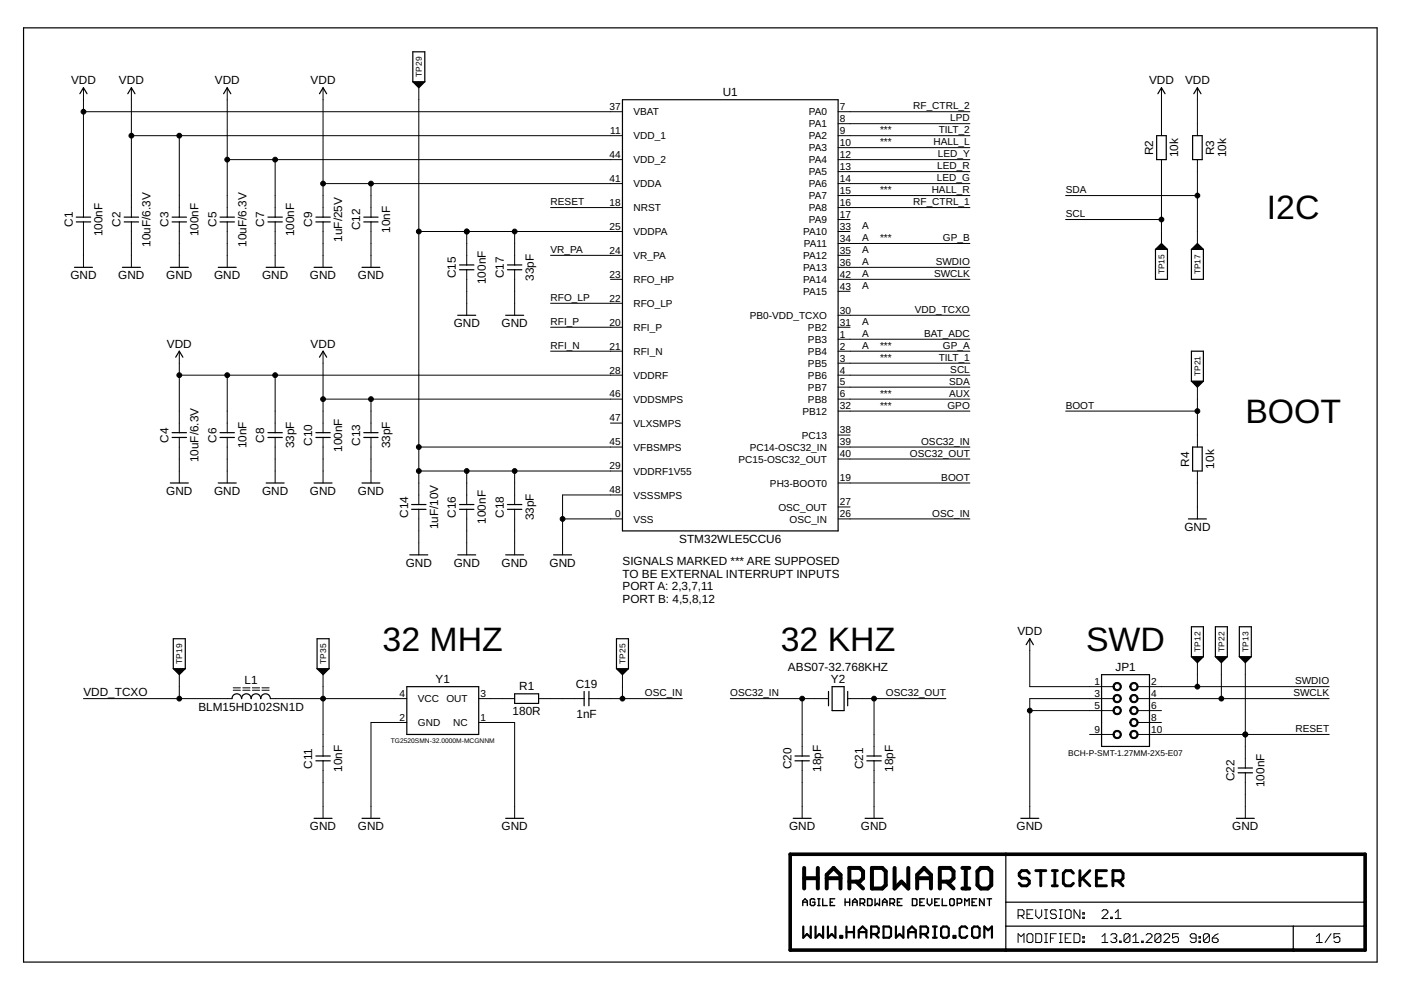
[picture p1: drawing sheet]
<svg xmlns="http://www.w3.org/2000/svg" width="297mm" height="210mm" viewBox="0 0 297 210" stroke-linecap="round" stroke-linejoin="round" font-family="sans-serif">
<g fill="none" stroke="#000" stroke-width=".21">
<path d="M17.7 18.6v27.4M27.9 18.6v27.4M48.2 18.6v27.4M68.5 18.6v27.4M88.8 18.6v88.4M246.3 18.6v10.2M253.9 18.6v10.2M17.7 23.7h114.3M27.9 28.8h104.1M38 28.8v17.2M48.2 33.8h83.8M58.3 33.8v12.2"/>
<path d="M68.5 38.9h63.5M78.7 38.9v7.1M177.7 23.7h27.9M177.7 38.9h27.9M177.7 33.8h27.9M177.7 26.2h27.9M177.7 28.8h27.9M177.7 31.3h27.9M177.7 36.4h27.9M246.3 33.8v17.8M253.9 33.8v17.8M17.7 47.1v9.6"/>
<path d="M27.9 47.1v9.6M38 47.1v9.6M48.2 47.1v9.6M58.3 47.1v9.6M68.5 47.1v9.6M78.7 47.1v9.6M88.8 49.1h43.2M99 49.1v7.1M99 57.2v9.6M109.1 49.1v7.1M109.1 57.2v9.6M116.7 54.1h15.3"/>
<path d="M116.7 44h15.3M129.4 59.2h2.6M177.7 59.2h27.9M177.7 54.1h2.5M177.7 49.1h2.5M177.7 51.6h27.9M177.7 56.7h27.9M177.7 41.5h27.9M177.7 44h27.9M177.7 46.5h2.5M225.9 41.5h28M225.9 46.5h20.4"/>
<path d="M38 79.5h94M38 74.5v17.2M48.2 79.5v12.2M58.3 79.5v12.2M68.5 74.5v17.2M116.7 69.4h15.3M116.7 74.5h15.3M116.7 64.3h15.3M177.7 69.4h2.5M177.7 74.5h27.9M177.7 79.5h27.9M177.7 66.8h27.9"/>
<path d="M177.7 61.8h2.5M177.7 71.9h27.9M177.7 77h27.9M38 92.8v9.6M48.2 92.8v9.6M58.3 92.8v9.6M68.5 84.6h63.5M68.5 92.8v9.6M78.7 84.6v7.1M78.7 92.8v9.6M88.8 99.9h43.2M88.8 94.8h43.2"/>
<path d="M99 99.9v7.1M109.1 99.9v7.1M129.4 89.7h2.6M177.7 87.2h27.9M177.7 92.2h2.5M177.7 94.8h27.9M177.7 97.3h27.9M177.7 84.6h27.9M177.7 82.1h27.9M225.9 87.2h28M253.9 82.1v12.7M253.9 99.9v10.1"/>
<path d="M88.8 108v9.6M99 108v9.6M109.1 108v9.6M119.3 110h12.7M132 104.9h-12.7v12.7M177.7 102.4h27.9M177.7 110h27.9M177.7 107.5h2.5M218.3 135.4v10.2h17.8M17.7 148.1h31.5M38 143v5.1M49.4 146.3h1.6"/>
<path d="M49.4 145.8h1.6M51.5 146.3h1.5M51.5 145.8h1.5M53.5 146.3h1.5M53.5 145.8h1.5M55.5 146.3h1.6M55.5 145.8h1.6M57.3 148.1h29M68.5 143v17.3M86.3 153.2h-7.6v20.3M101.5 148.1h7.6M101.5 153.2h7.6v20.3"/>
<path d="M114.2 148.1h9.6M124.9 148.1h19.8M132 143v5.1M154.8 148.1h20.9M170.1 148.1v12.2M179.7 148.1h20.9M185.3 148.1v12.2M218.3 150.7h17.8M231 155.7h5.1M236.1 148.1h-17.8v25.4M241.2 148.1h40.6M241.2 145.6h40.6"/>
<path d="M241.2 150.7h5.1M241.2 153.2h5.1M241.2 155.7h40.6M253.9 140.5v5.1M259 140.5v7.6M264 140.5v22.3M68.5 161.3v12.2M170.1 161.3v12.2M185.3 161.3v12.2M264 163.9v9.6M215.9 194.1h.9l.3-.3v-.6l-.3-.3h-.9v1.9M215.9 199.8v-1.8l.6 .6 .6-.6v1.8"/>
<path d="M216.5 194.1l.6 .7M217.7 193.8h.7M218 198h.7l.3 .3v1.2l-.3 .3h-.7l-.3-.3v-1.2zM219 192.9h-1.3v1.9h1.3M219.6 192.9v1.2l.6 .7 .7-.7v-1.2M219.6 198h.9l.4 .3v1.2l-.4 .3h-.9zM221.5 192.9h.6M221.5 194.8h.6M221.5 198h.6M221.5 199.8h.6M221.8 192.9v1.9M221.8 198v1.8"/>
<path d="M222.7 198.9h.7M224 193.2l-.3-.3h-.7l-.3 .3v.3l.3 .3h.7l.3 .3v.4l-.3 .3h-.7l-.3-.3M224 198h-1.3v1.8M224.6 192.9h.6M224.6 194.8h.6M224.6 198h.6M224.6 199.8h.6M224.9 192.9v1.9M224.9 198v1.8M225.8 198.9h.7M226.1 192.9h.7l.3 .3v1.3l-.3 .3h-.7l-.3-.3v-1.3zM227.1 198h-1.3v1.8h1.3"/>
<path d="M227.7 198h.9l.4 .3v1.2l-.4 .3h-.9zM229 192.9v1.9l-1.3-1.9v1.9M229.6 194.5h.3v.3h-.3zM229.6 193.5h.3v.3h-.3zM229.6 198.6h.3v.3h-.3zM229.6 199.5h.3v.3h-.3zM233.6 193.2l.4-.3h.6l.3 .3v.3l-1.3 1.3h1.3M233.6 199.8h1.3M233.6 198.6l.7-.6v1.8M235.5 194.5h.3v.3h-.3zM235.5 198.3l.3-.3h.7l.3 .3v.3l-.3 .3M236.1 198.9h.4"/>
<path d="M236.5 194.8h1.2M236.5 198.9l.3 .3v.3l-.3 .3h-.7l-.3-.3M236.5 193.5l.6-.6v1.9M237.4 199.5h.3v.3h-.3zM239.6 198.3l-.4-.3h-.6l-.3 .3v1.2M239.6 198.3v1.2l-.4 .3h-.6l-.3-.3M239.6 198.3l-1.3 1.2M240.2 199.8h1.2M240.2 198.6l.6-.6v1.8M242.1 199.5h.3v.3h-.3zM243 198.3l.3-.3h.6l.3 .3v.3l-1.2 1.2h1.2M246.1 198.3l-.3-.3h-.6l-.3 .3v1.2"/>
<path d="M246.1 198.3v1.2l-.3 .3h-.6l-.3-.3M246.1 198.3l-1.2 1.2M246.7 198.3l.4-.3h.6l.3 .3v.3l-1.3 1.2h1.3M249.9 198h-1.3v.9l1-.3 .3 .3v.6l-.3 .3h-.7l-.3-.3M253.6 198.9h-.9l-.4-.3v-.3l.4-.3h.6l.3 .3v1.2l-.3 .3h-.6l-.4-.3M254.2 199.5h.3v.3h-.3zM254.2 198.6h.3v.3h-.3zM256.4 198.3l-.3-.3h-.6l-.4 .3v1.2M256.4 198.3v1.2l-.3 .3h-.6l-.4-.3M256.4 198.3l-1.3 1.2M257 198.9h1l.3 .3v.3l-.3 .3h-.7l-.3-.3zM258.3 198l-.7 .3-.6 .6"/>
<path d="M279.1 199.8h1.2M279.1 198.6l.6-.6v1.8M282.2 198l-1.3 1.8M284.1 198h-1.3v.9l.7-.3h.3l.3 .3v.6l-.3 .3h-.7l-.3-.3"/>
</g>
<g fill="none" stroke="#000" stroke-width=".25">
<path d="M5 5.9h287v198.1h-287zM16.9 19.9l.8-1.3 .8 1.3M27.1 19.9l.8-1.3 .7 1.3M47.4 19.9l.8-1.3 .7 1.3M67.7 19.9l.8-1.3 .8 1.3M87.5 17.3l1.3 1.3 1.3-1.3M87.5 17.3v-6.3h2.6v6.3M87.5 17.3h2.6M87.8 17.5h2M87.9 17.6h1.8M88 17.7h1.6M88.2 17.8h1.2"/>
<path d="M88.3 18h1M88.4 18.1h.8M88.5 18.2h.5M88.7 18.4h.2M245.5 19.9l.8-1.3 .7 1.3M253.1 19.9l.8-1.3 .7 1.3M132 21.1h45.7v91.5h-45.7zM245.2 28.8h2.1v5h-2.1zM252.9 28.8h2v5h-2zM15.8 56.7h3.8M16.2 47.1h3M16.2 46h3"/>
<path d="M26 56.7h3.8M26.3 47.1h3.1M26.3 46h3.1M36.1 56.7h3.8M36.5 47.1h3M36.5 46h3M46.3 56.7h3.8M46.7 47.1h3M46.7 46h3M56.4 56.7h3.8M56.8 47.1h3.1M56.8 46h3.1"/>
<path d="M66.6 56.7h3.8M67 47.1h3M67 46h3M76.8 56.7h3.7M77.1 47.1h3.1M77.1 46h3.1M97.4 57.2h3.1M97.4 56.2h3.1M107.6 57.2h3M107.6 56.2h3M245 52.9l1.3-1.3 1.2 1.3M245 52.9v6.3h2.5v-6.3"/>
<path d="M245 52.9h2.5M245.2 52.7h2.1M245.4 52.6h1.7M245.5 52.5h1.5M245.6 52.4h1.3M245.7 52.3h1.1M245.9 52.1h.7M246 52h.5M246.1 51.9h.3M252.6 52.9v6.3h2.5v-6.3M252.6 52.9h2.5M252.6 52.9l1.3-1.3 1.2 1.3"/>
<path d="M252.9 52.7h2M253 52.6h1.8M253.1 52.5h1.5M253.2 52.4h1.3M253.4 52.3h1M253.5 52.1h.8M253.6 52h.5M253.7 51.9h.3M37.3 75.7l.7-1.2 .8 1.2M67.7 75.7l.8-1.2 .8 1.2M97 66.8h3.9M107.2 66.8h3.8"/>
<path d="M36.5 92.8h3M36.5 91.7h3M46.7 92.8h3M46.7 91.7h3M56.8 92.8h3.1M56.8 91.7h3.1M67 92.8h3M67 91.7h3M77.1 92.8h3.1M77.1 91.7h3.1M252.6 80.8v-6.3h2.5v6.3M252.6 80.8l1.3 1.3 1.2-1.3"/>
<path d="M252.6 80.8h2.5M252.9 94.8h2v5.1h-2zM252.9 80.9h2M253 81.1h1.8M253.1 81.2h1.5M253.2 81.3h1.3M253.4 81.4h1M253.5 81.6h.8M253.6 81.7h.5M253.7 81.8h.3M36.1 102.4h3.8M46.3 102.4h3.8"/>
<path d="M56.4 102.4h3.8M66.6 102.4h3.8M76.8 102.4h3.7M86.9 117.6h3.8M87.3 108h3M87.3 107h3M97 117.6h3.9M97.4 108h3.1M97.4 107h3.1M107.2 117.6h3.8M107.6 108h3M107.6 107h3"/>
<path d="M117.4 117.6h3.8M252 110h3.8M217.6 136.7l.7-1.3 .8 1.3M252.6 139.2v-6.3h2.5v6.3M252.6 139.2h2.5M252.6 139.2l1.3 1.3 1.2-1.3M252.9 139.4h2M253 139.5h1.8M253.1 139.6h1.5M253.2 139.7h1.3M253.4 139.9h1M253.5 140h.8"/>
<path d="M257.7 139.2l1.3 1.3 1.2-1.3M257.7 139.2v-6.3h2.5v6.3M257.7 139.2h2.5M257.9 139.4h2.1M258.1 139.5h1.7M258.2 139.6h1.5M258.3 139.7h1.3M258.4 139.9h1.1M258.6 140h.7M262.8 139.2v-6.3h2.5v6.3M262.8 139.2h2.5M262.8 139.2l1.2 1.3 1.3-1.3"/>
<path d="M263 139.4h2M263.1 139.5h1.8M263.3 139.6h1.5M263.4 139.7h1.3M263.5 139.9h1M263.7 140h.7M36.7 141.8l1.3 1.2 1.3-1.2M36.7 141.8v-6.4h2.6v6.4M36.7 141.8h2.6M37 141.9h2M37.1 142h1.8M37.3 142.2h1.5"/>
<path d="M37.4 142.3h1.3M37.5 142.4h1M37.6 142.5h.8M37.8 142.7h.5M37.9 142.8h.2M49.2 148.1a1.02 1.02 0 0 1 1-1 1.02 1.02 0 0 1 1 1 1.02 1.02 0 0 1 1-1 1.02 1.02 0 0 1 1.1 1 1.02 1.02 0 0 1 1-1 1.02 1.02 0 0 1 1 1 1.02 1.02 0 0 1 1-1 1.02 1.02 0 0 1 1 1M67.2 141.8v-6.4h2.6v6.4M67.2 141.8h2.6M67.2 141.8l1.3 1.2 1.3-1.2M67.5 141.9h2M67.6 142h1.8M67.7 142.2h1.6"/>
<path d="M67.9 142.3h1.2M68 142.4h1M68.1 142.5h.8M68.2 142.7h.5M68.4 142.8h.2M86.3 145.6h15.2v10.1h-15.2zM109.1 147.1h5.1v2h-5.1zM123.8 146.6v3M124.9 146.6v3M130.7 141.8v-6.4h2.5v6.4M130.7 141.8h2.5M130.7 141.8l1.3 1.2 1.2-1.2"/>
<path d="M131 141.9h2M131.1 142h1.8M131.2 142.2h1.5M131.3 142.3h1.3M131.5 142.4h1M131.6 142.5h.8M131.7 142.7h.5M131.8 142.8h.3M175.7 146.6v3M176.4 145.6h2.6v5.1h-2.6zM179.7 146.6v3M233.6 143h10.1v15.3h-10.1z"/>
<path d="M253.6 140.1h.5M253.7 140.3h.3M258.7 140.1h.5M258.8 140.3h.3M263.8 140.1h.5M263.9 140.3h.3M66.6 173.5h3.8M67 161.3h3M67 160.3h3M76.8 173.5h3.7M107.2 173.5h3.8M168.2 173.5h3.8"/>
<path d="M168.6 161.3h3M168.6 160.3h3M183.4 173.5h3.8M183.8 161.3h3M183.8 160.3h3M216.4 173.5h3.8M262.1 173.5h3.8M262.5 163.9h3.1M262.5 162.8h3.1M213.3 181.1v20.3M213.3 191.3h76.1M213.3 196.4h76.1"/>
<path d="M274.2 196.4v5"/>
</g>
<g fill="#000" stroke="#000" stroke-width=".21">
<path d="M236.2 145a.89 .89 0 0 1 1.4 .1 .89 .89 0 0 1-.5 1.3 .89 .89 0 0 1-1.1-.8h.2a.64 .64 0 0 1 .9-.7 .64 .64 0 0 1 .2 1.1 .64 .64 0 0 1-1-.2l-.1-.2h-.2z" fill-rule="evenodd"/>
<path d="M236.2 147.6a.89 .89 0 0 1 1.4 0 .89 .89 0 0 1-.5 1.4 .89 .89 0 0 1-1.1-.9h.2a.64 .64 0 0 1 .9-.6 .64 .64 0 0 1 .2 1 .64 .64 0 0 1-1-.2l-.1-.2h-.2z" fill-rule="evenodd"/>
<path d="M236.2 150.1a.89 .89 0 0 1 1.4 .1 .89 .89 0 0 1-.5 1.3 .89 .89 0 0 1-1.1-.8h.2a.64 .64 0 0 1 .9-.7 .64 .64 0 0 1 .2 1.1 .64 .64 0 0 1-1-.2l-.1-.2h-.2z" fill-rule="evenodd"/>
<path d="M236.2 155.2a.89 .89 0 0 1 1.4 0 .89 .89 0 0 1-.5 1.4 .89 .89 0 0 1-1.1-.9h.2a.64 .64 0 0 1 .9-.6 .64 .64 0 0 1 .2 1.1 .64 .64 0 0 1-1-.3l-.1-.2h-.2z" fill-rule="evenodd"/>
<path d="M239.7 145a.89 .89 0 0 1 1.5 .1 .89 .89 0 0 1-.5 1.3 .89 .89 0 0 1-1.2-.8h.3a.64 .64 0 0 1 .8-.7 .64 .64 0 0 1 .3 1.1 .64 .64 0 0 1-1.1-.2v-.2h-.3z" fill-rule="evenodd"/>
<path d="M239.7 147.6a.89 .89 0 0 1 1.5 0 .89 .89 0 0 1-.5 1.4 .89 .89 0 0 1-1.2-.9h.3a.64 .64 0 0 1 .8-.6 .64 .64 0 0 1 .3 1 .64 .64 0 0 1-1.1-.2v-.2h-.3z" fill-rule="evenodd"/>
<path d="M239.7 150.1a.89 .89 0 0 1 1.5 .1 .89 .89 0 0 1-.5 1.3 .89 .89 0 0 1-1.2-.8h.3a.64 .64 0 0 1 .8-.7 .64 .64 0 0 1 .3 1.1 .64 .64 0 0 1-1.1-.2v-.2h-.3z" fill-rule="evenodd"/>
<path d="M239.7 152.7a.89 .89 0 0 1 1.5 0 .89 .89 0 0 1-.5 1.4 .89 .89 0 0 1-1.2-.9h.3a.64 .64 0 0 1 .9-.6 .64 .64 0 0 1 .2 1 .64 .64 0 0 1-1.1-.2v-.2h-.3z" fill-rule="evenodd"/>
<path d="M239.7 155.2a.89 .89 0 0 1 1.5 0 .89 .89 0 0 1-.5 1.4 .89 .89 0 0 1-1.2-.9h.3a.64 .64 0 0 1 .9-.6 .64 .64 0 0 1 .2 1.1 .64 .64 0 0 1-1.1-.3v-.2h-.3z" fill-rule="evenodd"/>
<circle cx="17.7" cy="23.7" r=".51"/>
<circle cx="27.9" cy="28.8" r=".51"/>
<circle cx="38" cy="28.8" r=".51"/>
<circle cx="48.2" cy="33.8" r=".51"/>
<circle cx="58.3" cy="33.8" r=".51"/>
<circle cx="68.5" cy="38.9" r=".51"/>
<circle cx="78.7" cy="38.9" r=".51"/>
<circle cx="88.8" cy="49.1" r=".51"/>
<circle cx="99" cy="49.1" r=".51"/>
<circle cx="109.1" cy="49.1" r=".51"/>
<circle cx="246.3" cy="46.5" r=".51"/>
<circle cx="253.9" cy="41.5" r=".51"/>
<circle cx="38" cy="79.5" r=".51"/>
<circle cx="48.2" cy="79.5" r=".51"/>
<circle cx="58.3" cy="79.5" r=".51"/>
<circle cx="68.5" cy="84.6" r=".51"/>
<circle cx="78.7" cy="84.6" r=".51"/>
<circle cx="88.8" cy="99.9" r=".51"/>
<circle cx="88.8" cy="94.8" r=".51"/>
<circle cx="99" cy="99.9" r=".51"/>
<circle cx="109.1" cy="99.9" r=".51"/>
<circle cx="253.9" cy="87.2" r=".51"/>
<circle cx="119.3" cy="110" r=".51"/>
<circle cx="38" cy="148.1" r=".51"/>
<circle cx="68.5" cy="148.1" r=".51"/>
<circle cx="132" cy="148.1" r=".51"/>
<circle cx="170.1" cy="148.1" r=".51"/>
<circle cx="185.3" cy="148.1" r=".51"/>
<circle cx="218.3" cy="150.7" r=".51"/>
<circle cx="253.9" cy="145.6" r=".51"/>
<circle cx="259" cy="148.1" r=".51"/>
<circle cx="264" cy="155.7" r=".51"/>
</g>
<path d="M167.5 181.1h121.9v20.3h-121.9z" fill="none" stroke="#000" stroke-width=".76"/>
<g fill="none" stroke="#000" stroke-width=".85">
<path d="M170.5 184v4.4M170.5 186.2h2.9M173.4 184v4.4M175.3 186.2h2.9M175.3 188.4v-2.9l1.4-1.5 1.5 1.5v2.9M180.1 186.9h2.2l.7-.7v-1.5l-.7-.7h-2.2v4.4M181.5 186.9l1.5 1.5M184.9 184h2.1l.8 .7v3l-.8 .7h-2.1zM189.7 184v4.4l1.4-1.5 1.5 1.5v-4.4M194.5 186.2h2.9M194.5 188.4v-2.9l1.4-1.5 1.5 1.5v2.9M199.3 186.9h2.1l.8-.7v-1.5l-.8-.7h-2.1v4.4"/>
<path d="M200.7 186.9l1.5 1.5M204 184h1.5M204 188.4h1.5M204.8 184v4.4M207.2 184.7l.8-.7h1.4l.8 .7v3l-.8 .7h-1.4l-.8-.7z"/>
</g>
<g fill="none" stroke="#000" stroke-width=".3">
<path d="M170.2 192v-.9l.5-.5 .5 .5v.9M170.2 191.3h1M172.8 190.8l-.3-.2h-.5l-.2 .2v1l.2 .2h.5l.3-.2v-.5h-.5M173.4 190.6h.5M173.4 192h.5M173.6 190.6v1.4M174.4 190.6v1.4h1M176 191.3h.5M177 190.6h-1v1.4h1M179.2 191.3h.9M179.2 190.6v1.4M180.1 190.6v1.4"/>
<path d="M180.8 191.3h.9M180.8 192v-.9l.5-.5 .4 .5v.9M182.4 191.5h.7l.2-.2v-.5l-.2-.2h-.7v1.4M182.8 191.5l.5 .5M183.9 190.6h.8l.2 .2v1l-.2 .2h-.8zM185.5 190.6v1.4l.5-.5 .5 .5v-1.4M187.1 191.3h1M187.1 192v-.9l.5-.5 .5 .5v.9M188.7 191.5h.7l.3-.2v-.5l-.3-.2h-.7v1.4M189.2 191.5l.5 .5M190.3 191.3h.5M191.2 190.6h-.9v1.4h.9"/>
<path d="M193.4 190.6h.8l.2 .2v1l-.2 .2h-.8zM195 191.3h.5M196 190.6h-1v1.4h1M196.6 190.6v.9l.5 .5 .5-.5v-.9M198.2 191.3h.5M199.2 190.6h-1v1.4h1M199.8 190.6v1.4h.9M201.6 190.6h.5l.2 .2v1l-.2 .2h-.5l-.2-.2v-1zM202.9 191.5h.8l.2-.2v-.5l-.2-.2h-.8v1.4M204.5 192v-1.4l.5 .5 .5-.5v1.4M206.1 191.3h.5M207.1 190.6h-1v1.4h1"/>
<path d="M208.7 190.6v1.4l-1-1.4v1.4M209.3 190.6h.9M209.8 190.6v1.4"/>
</g>
<g fill="none" stroke="#000" stroke-width=".47">
<path d="M170.3 196.4v2.4l.8-.8 .8 .8v-2.4M172.9 196.4v2.4l.8-.8 .8 .8v-2.4M175.5 196.4v2.4l.8-.8 .8 .8v-2.4M178.2 198.4h.4v.4h-.4zM179.5 196.4v2.4M179.5 197.6h1.6M181.1 196.4v2.4M182.1 197.6h1.6M182.1 198.8v-1.6l.8-.8 .8 .8v1.6M184.7 198h1.2l.4-.4v-.8l-.4-.4h-1.2v2.4M185.5 198l.8 .8M187.3 196.4h1.2l.4 .4v1.6l-.4 .4h-1.2z"/>
<path d="M189.9 196.4v2.4l.8-.8 .8 .8v-2.4M192.6 197.6h1.6M192.6 198.8v-1.6l.8-.8 .8 .8v1.6M195.2 198h1.2l.4-.4v-.8l-.4-.4h-1.2v2.4M196 198l.8 .8M197.8 198.8h.8M197.8 196.4h.8M198.2 196.4v2.4M199.5 196.8l.4-.4h.8l.4 .4v1.6l-.4 .4h-.8l-.4-.4zM202.2 198.4h.4v.4h-.4zM205.1 196.8l-.4-.4h-.8l-.4 .4v1.6l.4 .4h.8l.4-.4M206.1 196.8l.4-.4h.8l.4 .4v1.6l-.4 .4h-.8l-.4-.4z"/>
<path d="M208.7 198.8v-2.4l.8 .8 .8-.8v2.4"/>
</g>
<g fill="none" stroke="#000" stroke-width=".61">
<path d="M218.2 185.1l-.5-.5h-1.1l-.5 .5v.6l.5 .5h1.1l.5 .5v.6l-.5 .5h-1.1l-.5-.5M219.6 184.6h2.1M220.7 184.6v3.2M223.1 184.6h1.1M223.1 187.8h1.1M223.6 184.6v3.2M227.6 185.1l-.5-.5h-1.1l-.6 .5v2.2l.6 .5h1.1l.5-.5M229 184.6v3.2M229.5 186.2l1.6 1.6M231.1 184.6l-2.1 2.1M232.5 186.2h1M234.6 184.6h-2.1v3.2h2.1"/>
<path d="M236 186.7h1.6l.5-.5v-1.1l-.5-.5h-1.6v3.2M237 186.7l1.1 1.1"/>
</g>
<g font-size="7.2">
<text x="268.6" y="46.5">I2C</text>
<text x="264" y="89.7">BOOT</text>
<text x="81.1" y="138">32 MHZ</text>
<text x="165.5" y="138">32 KHZ</text>
<text x="230.3" y="138">SWD</text>
</g>
<g font-size="2.5">
<text x="15.1" y="17.8">VDD</text>
<text x="25.2" y="17.8">VDD</text>
<text x="45.5" y="17.8">VDD</text>
<text x="65.9" y="17.8">VDD</text>
<text x="243.6" y="17.8">VDD</text>
<text x="251.3" y="17.8">VDD</text>
<text x="153.2" y="20.4">U1</text>
<text x="244.5" y="32.9" transform="rotate(-90 244.5 32.9)">R2</text>
<text x="249.8" y="33.3" transform="rotate(-90 249.8 33.3)">10k</text>
<text x="257.4" y="32.9" transform="rotate(-90 257.4 32.9)">R3</text>
<text x="260" y="33.3" transform="rotate(-90 260 33.3)">10k</text>
<text x="15.4" y="48.1" transform="rotate(-90 15.4 48.1)">C1</text>
<text x="21.8" y="50.1" transform="rotate(-90 21.8 50.1)">100nF</text>
<text x="25.6" y="48.1" transform="rotate(-90 25.6 48.1)">C2</text>
<text x="31.9" y="52.3" transform="rotate(-90 31.9 52.3)">10uF/6.3V</text>
<text x="35.7" y="48.1" transform="rotate(-90 35.7 48.1)">C3</text>
<text x="42.1" y="50.1" transform="rotate(-90 42.1 50.1)">100nF</text>
<text x="45.9" y="48.1" transform="rotate(-90 45.9 48.1)">C5</text>
<text x="52.2" y="52.3" transform="rotate(-90 52.2 52.3)">10uF/6.3V</text>
<text x="56" y="48.1" transform="rotate(-90 56 48.1)">C7</text>
<text x="62.4" y="50.1" transform="rotate(-90 62.4 50.1)">100nF</text>
<text x="66.2" y="48.1" transform="rotate(-90 66.2 48.1)">C9</text>
<text x="72.6" y="51.3" transform="rotate(-90 72.6 51.3)">1uF/25V</text>
<text x="76.4" y="48.8" transform="rotate(-90 76.4 48.8)">C12</text>
<text x="82.7" y="49.4" transform="rotate(-90 82.7 49.4)">10nF</text>
<text x="14.9" y="59.2">GND</text>
<text x="25.1" y="59.2">GND</text>
<text x="35.2" y="59.2">GND</text>
<text x="45.4" y="59.2">GND</text>
<text x="55.6" y="59.2">GND</text>
<text x="65.7" y="59.2">GND</text>
<text x="75.9" y="59.2">GND</text>
<text x="96.7" y="59" transform="rotate(-90 96.7 59)">C15</text>
<text x="106.8" y="59" transform="rotate(-90 106.8 59)">C17</text>
<text x="113.2" y="59.5" transform="rotate(-90 113.2 59.5)">33pF</text>
<text x="103" y="60.2" transform="rotate(-90 103 60.2)">100nF</text>
<text x="96.2" y="69.4">GND</text>
<text x="106.3" y="69.4">GND</text>
<text x="35.4" y="73.7">VDD</text>
<text x="65.9" y="73.7">VDD</text>
<text x="35.7" y="93.8" transform="rotate(-90 35.7 93.8)">C4</text>
<text x="45.9" y="93.8" transform="rotate(-90 45.9 93.8)">C6</text>
<text x="52.2" y="95.1" transform="rotate(-90 52.2 95.1)">10nF</text>
<text x="56" y="93.8" transform="rotate(-90 56 93.8)">C8</text>
<text x="62.4" y="95.1" transform="rotate(-90 62.4 95.1)">33pF</text>
<text x="66.2" y="94.5" transform="rotate(-90 66.2 94.5)">C10</text>
<text x="72.6" y="95.8" transform="rotate(-90 72.6 95.8)">100nF</text>
<text x="76.4" y="94.5" transform="rotate(-90 76.4 94.5)">C13</text>
<text x="82.7" y="95.1" transform="rotate(-90 82.7 95.1)">33pF</text>
<text x="42.1" y="98" transform="rotate(-90 42.1 98)">10uF/6.3V</text>
<text x="252.1" y="98.9" transform="rotate(-90 252.1 98.9)">R4</text>
<text x="257.4" y="99.3" transform="rotate(-90 257.4 99.3)">10k</text>
<text x="35.2" y="104.9">GND</text>
<text x="45.4" y="104.9">GND</text>
<text x="55.6" y="104.9">GND</text>
<text x="65.7" y="104.9">GND</text>
<text x="75.9" y="104.9">GND</text>
<text x="86.5" y="109.8" transform="rotate(-90 86.5 109.8)">C14</text>
<text x="92.9" y="112.2" transform="rotate(-90 92.9 112.2)">1uF/10V</text>
<text x="96.7" y="109.8" transform="rotate(-90 96.7 109.8)">C16</text>
<text x="103" y="111" transform="rotate(-90 103 111)">100nF</text>
<text x="106.8" y="109.8" transform="rotate(-90 106.8 109.8)">C18</text>
<text x="113.2" y="110.3" transform="rotate(-90 113.2 110.3)">33pF</text>
<text x="251.1" y="112.6">GND</text>
<text x="132" y="119.8">SIGNALS MARKED *** ARE SUPPOSED</text>
<text x="144" y="115.1">STM32WLE5CCU6</text>
<text x="86" y="120.2">GND</text>
<text x="96.2" y="120.2">GND</text>
<text x="106.3" y="120.2">GND</text>
<text x="116.5" y="120.2">GND</text>
<text x="132" y="122.5">TO BE EXTERNAL INTERRUPT INPUTS</text>
<text x="132" y="125.1">PORT A: 2,3,7,11</text>
<text x="132" y="127.8">PORT B: 4,5,8,12</text>
<text x="215.7" y="134.7">VDD</text>
<text x="167.1" y="142.3">ABS07-32.768KHZ</text>
<text x="236.5" y="142.3">JP1</text>
<text x="17.7" y="147.6">VDD_TCXO</text>
<text x="51.9" y="145.1">L1</text>
<text x="92.4" y="144.8">Y1</text>
<text x="110.1" y="146.3">R1</text>
<text x="122.1" y="145.8">C19</text>
<text x="176.2" y="144.8">Y2</text>
<text x="42.1" y="150.7">BLM15HD102SN1D</text>
<text x="108.7" y="151.7">180R</text>
<text x="122.2" y="152.2">1nF</text>
<text x="66.2" y="163" transform="rotate(-90 66.2 163)">C11</text>
<text x="72.6" y="163.6" transform="rotate(-90 72.6 163.6)">10nF</text>
<text x="167.8" y="163.1" transform="rotate(-90 167.8 163.1)">C20</text>
<text x="174.1" y="163.6" transform="rotate(-90 174.1 163.6)">18pF</text>
<text x="183" y="163.1" transform="rotate(-90 183 163.1)">C21</text>
<text x="189.4" y="163.6" transform="rotate(-90 189.4 163.6)">18pF</text>
<text x="261.8" y="165.6" transform="rotate(-90 261.8 165.6)">C22</text>
<text x="268.1" y="166.9" transform="rotate(-90 268.1 166.9)">100nF</text>
<text x="65.7" y="176">GND</text>
<text x="75.9" y="176">GND</text>
<text x="106.3" y="176">GND</text>
<text x="167.3" y="176">GND</text>
<text x="182.5" y="176">GND</text>
<text x="215.6" y="176">GND</text>
<text x="261.3" y="176">GND</text>
</g>
<g font-size="2.1">
<text x="129.3" y="23.3">37</text>
<text x="178" y="23.3">7</text>
<text x="193.6" y="23.2">RF_CTRL_2</text>
<text x="129.4" y="28.4">11</text>
<text x="134.3" y="24.4">VBAT</text>
<text x="134.3" y="29.5">VDD_1</text>
<text x="171.5" y="24.4">PA0</text>
<text x="171.5" y="27">PA1</text>
<text x="171.5" y="29.5">PA2</text>
<text x="178" y="25.9">8</text>
<text x="178" y="28.4">9</text>
<text x="186.6" y="28.3">***</text>
<text x="199" y="28.3">TILT_2</text>
<text x="201.5" y="25.7">LPD</text>
<text x="129.3" y="33.5">44</text>
<text x="134.3" y="34.6">VDD_2</text>
<text x="171.5" y="32.1">PA3</text>
<text x="171.5" y="34.6">PA4</text>
<text x="178" y="30.9">10</text>
<text x="178" y="33.5">12</text>
<text x="186.6" y="30.8">***</text>
<text x="197.9" y="30.8">HALL_L</text>
<text x="198.7" y="35.9">LED_R</text>
<text x="198.9" y="33.3">LED_Y</text>
<text x="129.3" y="38.6">41</text>
<text x="134.3" y="39.7">VDDA</text>
<text x="171.5" y="37.1">PA5</text>
<text x="171.5" y="39.7">PA6</text>
<text x="178" y="36">13</text>
<text x="178" y="38.6">14</text>
<text x="178" y="41.1">15</text>
<text x="186.6" y="40.9">***</text>
<text x="197.5" y="40.9">HALL_R</text>
<text x="198.6" y="38.4">LED_G</text>
<text x="225.9" y="40.9">SDA</text>
<text x="116.7" y="43.5">RESET</text>
<text x="129.3" y="43.6">18</text>
<text x="134.3" y="44.8">NRST</text>
<text x="171.5" y="42.2">PA7</text>
<text x="171.5" y="44.8">PA8</text>
<text x="171.5" y="47.3">PA9</text>
<text x="178" y="43.6">16</text>
<text x="178" y="46.2">17</text>
<text x="193.6" y="43.5">RF_CTRL_1</text>
<text x="225.9" y="46">SCL</text>
<text x="116.7" y="53.6">VR_PA</text>
<text x="129.3" y="53.8">24</text>
<text x="129.3" y="48.7">25</text>
<text x="134.3" y="49.8">VDDPA</text>
<text x="170.3" y="49.8">PA10</text>
<text x="170.4" y="52.4">PA11</text>
<text x="178" y="48.7">33</text>
<text x="178" y="51.3">34</text>
<text x="178" y="53.8">35</text>
<text x="182.8" y="53.6">A</text>
<text x="182.8" y="51.1">A</text>
<text x="182.8" y="48.6">A</text>
<text x="186.6" y="51.1">***</text>
<text x="199.9" y="51.1">GP_B</text>
<text x="129.3" y="58.9">23</text>
<text x="134.3" y="60">RFO_HP</text>
<text x="134.3" y="54.9">VR_PA</text>
<text x="170.3" y="54.9">PA12</text>
<text x="170.3" y="57.5">PA13</text>
<text x="170.3" y="60">PA14</text>
<text x="178" y="56.3">36</text>
<text x="178" y="58.9">42</text>
<text x="182.8" y="56.2">A</text>
<text x="182.8" y="58.7">A</text>
<text x="198" y="58.7">SWCLK</text>
<text x="198.4" y="56.2">SWDIO</text>
<text x="116.7" y="63.8">RFO_LP</text>
<text x="129.3" y="64">22</text>
<text x="134.3" y="65.1">RFO_LP</text>
<text x="170.3" y="62.5">PA15</text>
<text x="178" y="61.4">43</text>
<text x="182.8" y="61.3">A</text>
<text x="116.7" y="68.9">RFI_P</text>
<text x="129.3" y="69">20</text>
<text x="134.3" y="70.2">RFI_P</text>
<text x="159" y="67.6">PB0-VDD_TCXO</text>
<text x="171.3" y="70.2">PB2</text>
<text x="178" y="66.5">30</text>
<text x="178" y="69">31</text>
<text x="178" y="71.6">1</text>
<text x="182.8" y="68.9">A</text>
<text x="182.8" y="71.4">A</text>
<text x="194" y="66.3">VDD_TCXO</text>
<text x="195.9" y="71.4">BAT_ADC</text>
<text x="116.7" y="74">RFI_N</text>
<text x="129.3" y="74.1">21</text>
<text x="134.3" y="75.2">RFI_N</text>
<text x="171.3" y="72.7">PB3</text>
<text x="171.3" y="75.2">PB4</text>
<text x="171.3" y="77.8">PB5</text>
<text x="178" y="74.1">2</text>
<text x="178" y="76.7">3</text>
<text x="182.8" y="74">A</text>
<text x="186.6" y="76.5">***</text>
<text x="186.6" y="74">***</text>
<text x="199" y="76.5">TILT_1</text>
<text x="199.9" y="74">GP_A</text>
<text x="129.3" y="79.2">28</text>
<text x="134.3" y="80.3">VDDRF</text>
<text x="171.3" y="80.3">PB6</text>
<text x="171.3" y="82.9">PB7</text>
<text x="178" y="79.2">4</text>
<text x="178" y="81.7">5</text>
<text x="201.2" y="81.6">SDA</text>
<text x="201.5" y="79">SCL</text>
<text x="129.3" y="84.3">46</text>
<text x="129.3" y="89.4">47</text>
<text x="134.3" y="85.4">VDDSMPS</text>
<text x="170.1" y="87.9">PB12</text>
<text x="171.3" y="85.4">PB8</text>
<text x="178" y="86.8">32</text>
<text x="178" y="84.3">6</text>
<text x="186.6" y="86.7">***</text>
<text x="186.6" y="84.1">***</text>
<text x="200.9" y="86.7">GPO</text>
<text x="201.2" y="84.1">AUX</text>
<text x="225.9" y="86.7">BOOT</text>
<text x="129.3" y="94.4">45</text>
<text x="134.3" y="95.5">VFBSMPS</text>
<text x="134.3" y="90.5">VLXSMPS</text>
<text x="158.9" y="95.5">PC14-OSC32_IN</text>
<text x="170" y="93">PC13</text>
<text x="178" y="91.9">38</text>
<text x="178" y="94.4">39</text>
<text x="195.3" y="94.3">OSC32_IN</text>
<text x="129.3" y="99.5">29</text>
<text x="134.3" y="100.6">VDDRF1V55</text>
<text x="156.6" y="98.1">PC15-OSC32_OUT</text>
<text x="178" y="97">40</text>
<text x="192.9" y="96.8">OSC32_OUT</text>
<text x="199.6" y="101.9">BOOT</text>
<text x="129.3" y="104.6">48</text>
<text x="134.3" y="105.7">VSSSMPS</text>
<text x="163.2" y="103.2">PH3-BOOT0</text>
<text x="178" y="102">19</text>
<text x="178" y="107.1">27</text>
<text x="130.4" y="109.7">0</text>
<text x="134.3" y="110.8">VSS</text>
<text x="165" y="108.2">OSC_OUT</text>
<text x="167.4" y="110.8">OSC_IN</text>
<text x="178" y="109.7">26</text>
<text x="197.7" y="109.5">OSC_IN</text>
<text x="84.7" y="147.8">4</text>
<text x="88.6" y="148.9">VCC</text>
<text x="94.7" y="148.9">OUT</text>
<text x="101.9" y="147.8">3</text>
<text x="136.7" y="147.6">OSC_IN</text>
<text x="154.8" y="147.6">OSC32_IN</text>
<text x="187.8" y="147.6">OSC32_OUT</text>
<text x="232" y="145.2">1</text>
<text x="232" y="147.8">3</text>
<text x="244.1" y="145.2">2</text>
<text x="244.1" y="147.8">4</text>
<text x="274.2" y="147.6">SWCLK</text>
<text x="274.6" y="145.1">SWDIO</text>
<text x="84.7" y="152.8">2</text>
<text x="88.6" y="154">GND</text>
<text x="96.1" y="154">NC</text>
<text x="101.9" y="152.8">1</text>
<text x="232" y="150.3">5</text>
<text x="232" y="155.4">9</text>
<text x="244.1" y="150.3">6</text>
<text x="244.1" y="152.8">8</text>
<text x="244.1" y="155.4">10</text>
<text x="274.7" y="155.2">RESET</text>
</g>
<g font-size="1.8">
<text x="89.4" y="16.3" transform="rotate(-90 89.4 16.3)">TP29</text>
<text x="246.9" y="58.2" transform="rotate(-90 246.9 58.2)">TP15</text>
<text x="254.5" y="58.2" transform="rotate(-90 254.5 58.2)">TP17</text>
<text x="254.5" y="79.8" transform="rotate(-90 254.5 79.8)">TP21</text>
<text x="38.6" y="140.7" transform="rotate(-90 38.6 140.7)">TP19</text>
<text x="69.1" y="140.7" transform="rotate(-90 69.1 140.7)">TP35</text>
<text x="132.6" y="140.7" transform="rotate(-90 132.6 140.7)">TP25</text>
<text x="254.5" y="138.2" transform="rotate(-90 254.5 138.2)">TP12</text>
<text x="259.6" y="138.2" transform="rotate(-90 259.6 138.2)">TP22</text>
<text x="264.7" y="138.2" transform="rotate(-90 264.7 138.2)">TP13</text>
<text x="226.5" y="160.3">BCH-P-SMT-1.27MM-2X5-E07</text>
</g>
<text font-size="1.4" x="82.9" y="157.5">TG2520SMN-32.0000M-MCGNNM</text>
</svg>
